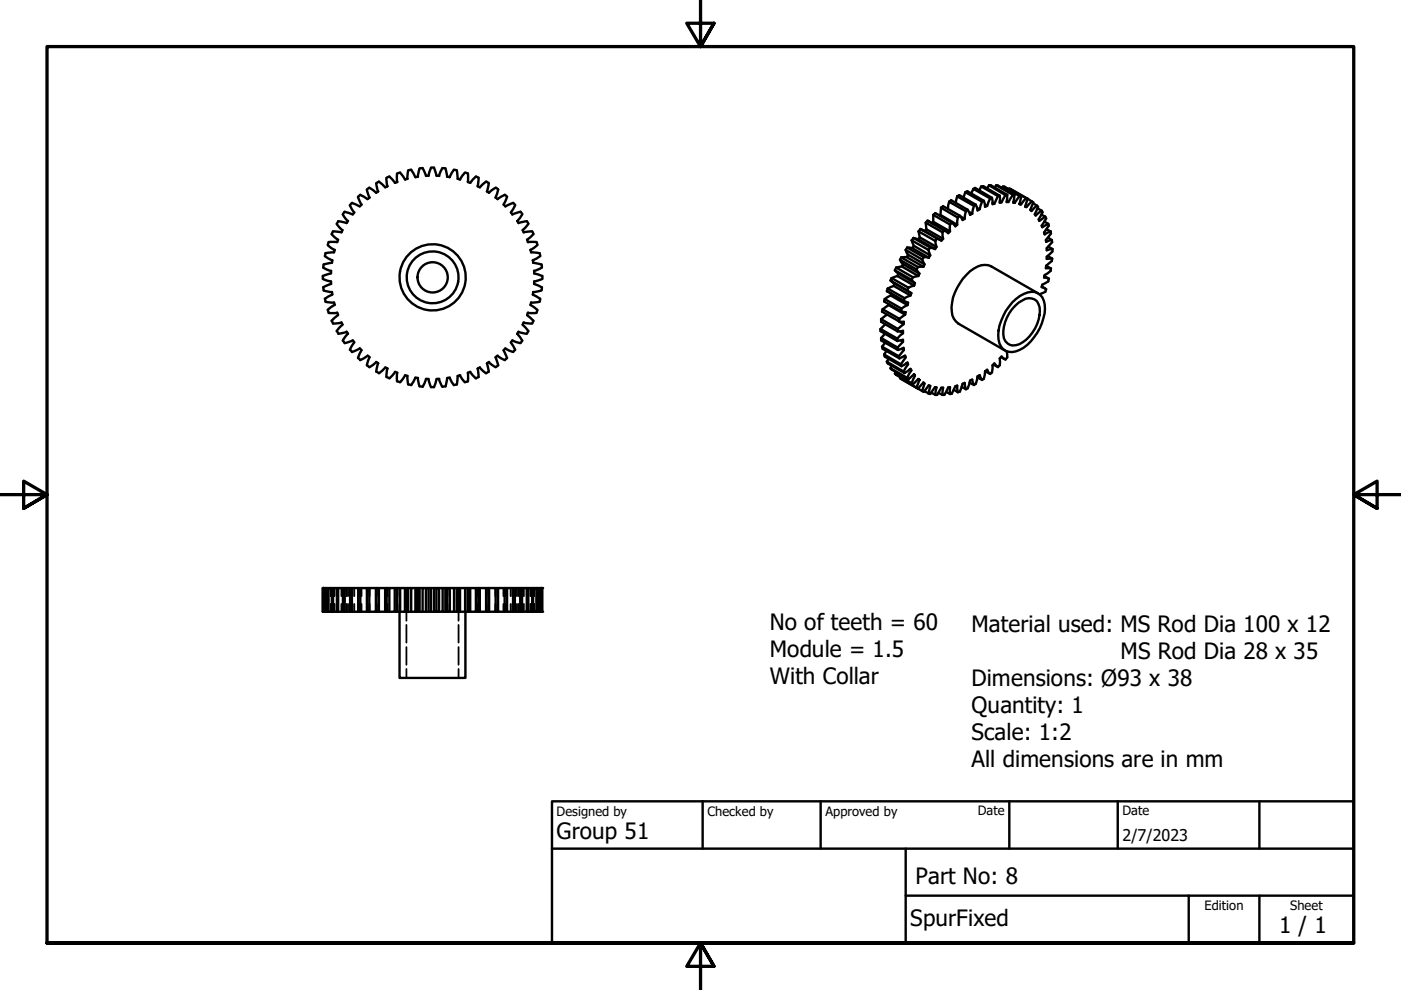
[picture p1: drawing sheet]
<svg xmlns="http://www.w3.org/2000/svg" width="297mm" height="210mm" viewBox="0 0 297 210" stroke-linecap="round" stroke-linejoin="round" font-family="sans-serif">
<!-- layer: Visible (ISO) -->
<g fill="none" stroke="#000" stroke-width=".51">
<path d="M78.3 39.8l-.5 .4M78.3 39.8l1.4 1.1 .5-.3M79.8 38.9l.3 1.7M80.3 38.5l1.4 1.2 .5-.2M80.4 38.5l-.6 .3M81.9 37.7l.2 1.8M82.5 37.4l-.5 .3M82.6 37.4l1.1 1.4 .6-.2M84.2 36.8v1.8M84.8 36.6l-.6 .2M84.8 36.6l.9 1.2a.49 .49 0 0 0 .7 .1M86.5 36.2l-.1 1.7"/>
<path d="M86.6 36.1l.6-.1 .9 1.6M88.6 37.5l-.5 .1M88.9 35.8l-.3 1.7M89.6 35.6l-.6 .1M89.6 35.6l.7 1.7h.6M91.4 35.6l-.6 1.7M91.4 35.5h.6M92 35.6l.6 1.7M92.6 37.3h.5M93.8 35.6l-.7 1.7M93.9 35.6l.6 .1M94.5 35.8l.3 1.7"/>
<path d="M94.8 37.5l.6 .1M96.2 36l-.9 1.6M96.3 36l.6 .1M96.9 36.2l.1 1.7M97 37.9l.6 .2M98.5 36.6l-1 1.5M98.6 36.6l.6 .2M99.2 36.8v1.8M100.9 37.4l-1.2 1.4-.5-.2M100.9 37.4l.6 .3M101.3 39.5l.5 .2M101.5 37.7l-.2 1.8"/>
<path d="M103 38.5l-1.3 1.2M103.1 38.5l.5 .3M103.6 38.9l-.4 1.7M105.1 39.8l-1.5 1.1M105.2 39.8l.5 .4M208 39.5h.5l3.5 2M209.3 40l.4-.7 3.5 2.1M209.7 39.3h.4l3.5 2M210.9 39.8l.3-.5 3.6 2M211.2 39.3h.4l3.5 2.1M212.4 39.8l.3-.3 3.5 2.1M212.7 39.5l3.8 2.1"/>
<path d="M214 40l3.9 2.1M68.4 59.2l1.8 .5M68.5 56.8l1.6 .7M68.6 56.1v.6M68.9 54.3l1.5 .9M69 53.7l-.1 .6M69.5 52l1.4 1M70.2 58l-1.4 .4a.55 .55 0 0 0-.3 .7M70.2 59.6v.6M70.2 57.4v.6M70.3 49.6l1.3 1.2M70.5 55.2l-.1 .5-1.8 .4"/>
<path d="M71 53l-.2 .5-1.8 .2M71.4 47.5l1.2 1.3M71.5 51.3h-1.8l-.2 .6M71.7 50.8l-.2 .5M72.4 49.3l-1.4-.2a.58 .58 0 0 0-.7 .5M72.6 48.8l-.2 .5M72.7 45.5l1 1.4M73.5 47.3l-1.4-.3a.58 .58 0 0 0-.7 .4M73.8 46.8l-.3 .5M74.2 43.5l.9 1.5M74.6 43l1.6 .8M74.6 43l-.4 .5"/>
<path d="M75.2 45l-.4 .5-1.7-.6-.4 .5M75.9 41.8l.7 1.6M75.9 41.7a.64 .64 0 0 1 1.1-.1l.9 .6M76.7 43.4l-.4 .4M77.8 40.2l.5 1.7M78.4 41.9l-.5 .3M103.2 40.6l.5 .3M105.1 41.9l.4 .3M105.6 40.2l-.5 1.7M106.8 43.4l.4 .4M107 41.3l-1.5 .9M107.1 41.3l.4 .4"/>
<path d="M107.5 41.8l-.7 1.6M108.3 45l.4 .5M108.8 43l-1.7 .8M108.8 43l.4 .5M109.2 43.5l-.9 1.5M109.7 46.8l.3 .5 1.7-.4M110.3 44.9l-1.7 .6M110.4 44.9l.3 .5M110.7 45.5l-1 1.4M110.8 48.8l.3 .5M111.7 46.9l.3 .5M112 47.5l-1.2 1.3"/>
<path d="M112.5 53l.1 .5M112.6 53.5l1.8 .2M112.8 49.1l-1.8 .2M112.9 49.1l.2 .5M113 55.2l.1 .5M113 55.7l1.8 .4M113.1 49.6l-1.4 1.2 .3 .5M113.2 58l1.7 .5M113.2 57.4l.1 .6M113.3 59.7l-.1 .5 1.7 .7M113.7 51.3h-1.8M113.8 51.3l.2 .6"/>
<path d="M113.9 52l-1.5 1M114.4 53.7l.2 .6M114.5 54.3l-1.5 .9M114.8 56.1l.1 .6M114.9 56.8l-1.7 .7M114.9 59.2l-1.7 .5M115 58.5v.6M189 59l3.6 2M189 59l-.2 .5M189.7 57.3l.8 .7M189.7 57.3l3.6 2M190 56.7l3.5 2.1"/>
<path d="M190 56.7l-.3 .6M190.2 58.5l-1.2 .5M190.5 58l3.5 2-.2 .6-3.6-2.1zM190.8 55.1l.7 .9M190.8 55.1l3.5 2M191.1 54.6l3.5 2M191.1 54.6l-.3 .5M191.2 56.5l-1.2 .2M191.5 56l3.4 2-.2 .5-3.5-2zM192 53l.5 1M192 53l3.5 2M192.2 54.5l-1.1 .1"/>
<path d="M192.3 52.5l1.1 .1M192.3 52.5l3.5 2M192.3 52.5l-.3 .5M192.5 54l3.5 2-.2 .6-3.6-2.1zM193.3 51l.4 1.1M193.3 59.3l.7 .7M193.3 51l3.5 2M193.5 58.8l-.2 .5M193.7 50.5l1 .3M193.7 50.5l3.5 2M193.7 50.5l-.4 .5M193.7 52.1l3.5 2-.3 .5-3.5-2z"/>
<path d="M194.3 57.1l.6 .9M194.6 56.6l-.3 .5M194.7 58.5l-1.2 .3M194.8 49.1l.2 1.2M194.8 49.1l3.5 2M195 50.3l3.6 2.1-.4 .4-3.5-2zM195.1 48.5l-.3 .6M195.5 55l.5 1M195.8 56.6h-1.2M195.8 54.5l1.1 .1M195.8 54.5l-.3 .5M196.1 49l.3-.4 3.6 2-.4 .4-.9-.4"/>
<path d="M196.3 47.2l.1 1.4M196.3 47.2l3.5 2M196.7 46.8l-.4 .4M196.8 53l.4 1.1M197.2 52.5l1 .3M197.2 52.5l-.4 .5M197.6 47.3l.3-.3 3.5 2.1-.4 .3-.8-.5M197.9 45.6v1.4M197.9 45.6l.4-.4 3.5 2M197.9 45.6l3.5 2M198.3 51.1l.3 1.3M198.7 50.6l-3.6-2.1 4.3 2.4"/>
<path d="M198.7 50.6l-.4 .5M199.3 45.8l.1-.2 3.5 2.1-.3 .3-.8-.8M199.5 44l-.1 1.6M199.5 44l.5-.3 3.5 2.1M199.5 44l3.6 2.1M199.8 49.2l.2 1.4M200.2 48.9l-3.5-2.1 3.7 2.1M200.2 48.9l-.4 .3M201.2 42.8l-.2 1.5M201.2 42.8l3.6 2M201.2 42.8l.5-.3 3.5 2M201.4 47.6v1.5"/>
<path d="M201.8 47.2l-.4 .4M202.9 41.6l-.3 1.4M202.9 41.6l.5-.2 3.5 2M202.9 41.6l3.6 2.1M203.1 46.1l-.2 1.6M203.5 45.8l.6 .8 .4-.2-1-.6M203.5 45.8l-.4 .3M204.3 41.9l.4-1.2 3.5 2.1M204.7 40.7l.4-.2 3.5 2.1M204.8 44.8l-.3 1.6M205.2 44.5l.5 1.1 .4-.3M205.2 44.5l-.4 .3"/>
<path d="M205.4 44.9l.7 .4M205.9 41l.5-1 3.5 2.1M206.4 40l.4-.2 3.5 2.1M206.5 43.7l-.4 1.6M206.9 43.4l.4 1.2 .4-.2-.6-.3M206.9 43.4l-.4 .3M207.6 40.4l.4-.9 3.6 2.1M208.2 42.8l-.5 1.6M208.6 42.6l.3 1.3 .4-.2-.4-.3M208.6 42.6l-.4 .2M209.9 42.1l-.6 1.6M210.3 41.9l.1 1.4 .4-.1-.4-.2"/>
<path d="M210.3 41.9l-.4 .2M211.6 41.6l-.8 1.6M212 41.5v1.5l.3-.1-.3-.2M212 41.5l-.4 .1M213.2 41.4l-.9 1.5M213.6 41.3l-.2 1.5h.4l-.3-.2M213.6 41.3l-.4 .1M213.9 40.1l.1-.1 3.6 2M214.8 41.3l-1 1.5M214.8 41.3l.3 .1M215.1 41.4l-.3 1.6h.3l-.2-.2M216.2 41.6l-1.1 1.4"/>
<path d="M216.2 41.6h.3M216.5 41.6l-.3 1.7h.3l-.3-.1M217.6 42l-1.1 1.3M217.6 42l.3 .1M217.9 42.1l-.5 1.7 .2 .1 1.2-1.2M217.9 42.1l.9 .6M218.8 42.7l.3 .2-.7 1.6 .3 .2 1.1-1.1M219 43.1l.8 .5M219.8 43.6l.3 .3-.7 1.5 .2 .3 1.3-1M220 44.2l.9 .5M220.8 45.5l.8 .4M220.9 44.7l.1 .3-.8 1.5 .1 .3 1.3-.9"/>
<path d="M221.4 58.5l1 .6M221.4 47l.8 .5M221.6 45.9l.2 .4-.9 1.6 .1 .3 1.2-.7M221.8 56.4l-.1 .5h1.1M221.8 56.4l1 .5M221.9 48.6l.9 .5M222.1 54.3l1 .5M222.2 50.4l.8 .5M222.2 47.5l.2 .4-1 1.4 .1 .4 1.3-.6M222.2 52.3l.9 .5M222.4 59.1l-.2 .6-1.2 .7-.1 .5 .9 .4-.2 .6-1.2 .5M222.8 49.1v.4l-1.1 1.4 .1 .4 1.2-.4"/>
<path d="M222.8 56.9v.5l-1.3 .9-.1 .5 1 .3M223 50.9l.1 .4-1.2 1.3v.5l1.2-.3M223.1 54.8l-.1 .5-1.2 1.1M223.1 52.8v.5l-1.2 1.2v.4l1.2-.1M68.6 60.9v.6M68.6 61.6l1.8 .4M68.9 63.3l.1 .6M69 64l1.8 .2M69.5 65.7l.2 .6M70.1 60.2l-1.6 .7M70.3 68l.3 .5M70.4 61.9l.1 .6"/>
<path d="M70.4 62.5l-1.5 .9M70.8 64.1l.2 .6M70.9 64.6l-1.4 1.1M71.5 66.3l-1.8 .1M71.5 66.3l.2 .5M71.6 66.8l-1.3 1.2M72.4 68.4l-1.8 .2M72.4 68.3l.2 .5M72.6 68.9l-1.2 1.3 .3 .5M72.7 72.2l.4 .5M73.5 70.4l-1.8 .4M73.5 70.3l.3 .5"/>
<path d="M73.7 70.8l-1 1.4M74.2 74.1l.4 .5M74.8 72.2l-1.7 .6M74.8 72.2l.4 .4M75.1 72.6l-.9 1.6M76.2 73.9l-1.6 .7M76.3 73.8l.4 .4M76.6 74.3l-.7 1.6 .5 .4M77.8 77.5l.5 .3M77.9 75.5l-1.5 .9M77.9 75.4l.5 .3M78.3 75.7l-.5 1.7"/>
<path d="M79.7 76.7l.5 .3M79.8 76.8l-1.5 1.1M79.8 78.8l.6 .3M80.1 77.1l-.3 1.7M81.7 78l-1.4 1.2M81.7 77.9l.5 .2M82 79.9l.5 .3M82.1 78.1l-.2 1.8M83.7 78.8l.6 .2M83.8 78.9l-1.2 1.3M84.2 79.1v1.8M85.9 79.6l.5 .1"/>
<path d="M85.9 79.6l-1.1 1.4M86.4 79.7l.1 1.8M97.5 79.6l1 1.4M97.6 79.6l-.6 .1-.1 1.5a.57 .57 0 0 1-.6 .4M99.2 79.1v1.8l-.6 .1M99.7 78.9l1.2 1.3M99.7 78.8l-.5 .2M101.3 78.1l.2 1.5a.58 .58 0 0 1-.6 .6M101.7 78l1.3 1.2M101.8 77.9l-.5 .2M103.2 77.1l.4 1.4a.58 .58 0 0 1-.5 .6M103.6 76.8l1.5 1.1"/>
<path d="M103.7 76.7l-.5 .3M105.5 75.5l1.5 .9M105.5 75.4l-.4 .3 .5 1.7-.4 .4M106.8 74.3l.7 1.6M107.1 73.9l1.7 .7M107.2 73.8l-.4 .4M107.5 75.9l-.4 .4M108.3 72.6l.8 1.2a.56 .56 0 0 1-.3 .8M108.6 72.2l1.7 .6M108.7 72.2l-.4 .4M109.9 70.4l1.8 .4M110 70.3l-.4 .5 1.1 1.4"/>
<path d="M110.7 72.2l-.3 .5M110.8 68.9l1.2 1.3M111 68.4l1.8 .2M111.1 68.3l-.3 .5M111.8 66.8l1.3 1.2-.2 .6M111.9 66.3l1.8 .1M112 66.3l-.3 .5M112 70.2l-.3 .5M112.4 64.6l1.5 1.1M112.6 64.1l-.1 .6M113 62.5l1.5 .9-.1 .5M113.1 61.9l-.1 .6"/>
<path d="M114 65.7l-.2 .6M114.4 64l-1.8 .2M114.8 61.6l-1.8 .4M114.9 60.9l-.1 .6M186.7 69.8l3.5 2M186.7 69.8v.4l3.5 2.1M186.8 67.7l3.6 2.1M186.8 67.7v.5l3.5 2.1M186.8 71.7v.5l3.6 2M187 73.5l.1 .4 3.6 2.1M187.1 65.6l3.6 2M187.1 65.6l-.1 .5 3.6 2"/>
<path d="M187.5 75.2l.1 .4 3.5 2M187.6 63.4l3.5 2M187.6 63.4l-.1 .5 3.5 2M187.6 70.8l-.8 .9 3.5 2M187.7 68.7l-1 1.1M187.7 72.6l-.7 .9 3.6 2M188 74.4l-.5 .8 3.5 2.1M188 66.7l-1.2 1M188 76.7l.2 .4 3.6 2M188.2 61.2l3.6 2M188.2 61.2l-.2 .5M188.4 64.5v.2l3.5 2"/>
<path d="M188.4 64.7l-1.3 .9M188.4 76l-.4 .7 3.6 2.1M188.8 78.1l3.8 2.3M188.8 62.6l-1.2 .8M189 62.3l-.2 .3 3.6 2.1M189 77.6l-.2 .5 3.5 2M189.5 60.6l-1.3 .6M189.7 60.1l-.2 .5 3.5 2M189.7 79.2l3.8 2.3M189.9 78.8l-.2 .4 3.6 2.1M190.2 71.8v.5M190.3 70.3l1.2-.2v.5l-.7-.3"/>
<path d="M190.3 73.7l.1 .5M190.4 69.8l-.1 .5M190.6 68.1l1 .1v.5l-1-.5M190.6 75.5l.1 .5M190.7 67.6l-.1 .5M190.9 80l-.1 .2 3.5 2M190.9 72.2l.6 .3v-.5l-1.3 .3M191 65.9l1 .3-.1 .5M191 77.3l.1 .3M191.1 65.4l-.1 .5M191.2 73.9l.4 .3v-.4l-1.2 .4M191.5 70.6l-1.3 1.2"/>
<path d="M191.5 72.5l-1.2 1.2M191.6 63.8l.9 .4-.1 .5M191.6 63.8l-3.6-2.1 3.8 2.2M191.6 68.7l-1.2 1.1M191.6 78.8l.2 .3M191.6 74.2l-1 1.3M191.6 75.5l.4 .3-.1-.4-1.2 .6M191.8 63.2l-.2 .6M191.9 66.7l-1.2 .9M192 75.8l-1 1.5M192.2 77l.3 .3-.1-.4-1.3 .7M192.3 61.6l.9 .5-.2 .5"/>
<path d="M192.3 61.6l-3.5-2.1 4.2 2.5M192.4 64.7l-1.3 .7M192.5 77.3l-.9 1.5M192.6 61l-.3 .6M192.8 78.3l.4 .2-.2-.3-1.2 .9M193 62.6l-1.2 .6M193.2 78.5l-.9 1.6M193.7 79.5l.3 .2-.2-.4-1.2 1.1M193.8 60.6l-1.2 .4M194 79.7l-.7 1.6M208.9 78.7l.4-.3 .6 .9M208.9 78.7l-.3 1.6-.4 .3"/>
<path d="M208.9 78.7l1 .6M210.6 77.3l1 .5M211.6 77.8l-.8-.7-.4 .3-.1 1.6-.4 .3M212.3 75.7l.7 .4M213.4 74.5l.2 1.3-.4 .4-.9-.6-.3 .4v1.4l-.4 .4M214.6 64.1a6.1 6.1 0 0 1 4.7-2.2 3.1 3.1 0 0 1 2.3 3.5 10.9 10.9 0 0 1-5.4 8.8 2.83 2.83 0 0 1-4.5-2.2 10.7 10.7 0 0 1 2.9-7.9zM215.3 64.8a5.8 5.8 0 0 1 2.8-1.6 2.26 2.26 0 0 1 2.4 2.7 8.4 8.4 0 0 1-4.4 7.1 2.25 2.25 0 0 1-3.4-2 8.3 8.3 0 0 1 2.6-6.2zM220.1 62.2l-9.9-5.7a4.1 4.1 0 0 0-4.5 1 11 11 0 0 0-3.9 8.6 3.2 3.2 0 0 0 1.4 2.5l9.9 5.7M220.9 60.7l.7 .5M84.2 80.8l.6 .2M86.6 81.5l.6 .1M88.1 80.1l-.9 1.6"/>
<path d="M88.1 80.1h.5M88.6 80.2l.3 1.7M89 81.9l.6 .1M90.3 80.3h.6M90.3 80.4l-.7 1.6M90.8 80.4l.6 1.7M91.4 82.1h.6M93.1 80.4l.7 1.6M93.1 80.3h-.5l-.6 1.8M95.3 80.1l.9 1.6M95.4 80.1h-.6l-.3 1.5a.56 .56 0 0 1-.6 .4M190.8 80.2l4.7 2.7"/>
<path d="M192.3 80.1l.3 .3M193.3 81.3l.2 .2M194.7 80.4l-1.2 1.1M194.9 80.6l-.2-.2 .2 .2M194.9 80.6l-.6 1.6M195.5 82.9l.3 .2 1.1-1.4 .3 .1-.4 1.6M195.8 81.1l.2 .2-.5 1.6M195.8 81.1l-1.2 1.3-.3-.2M195.8 81.1l.1 .1M196 82.9l.8 .5M196.8 83.4l.4 .1 1-1.4h.4l-.3 1.6M197.4 83.2l.9 .5"/>
<path d="M198.3 83.7h.4l.9-1.5h.4l-.2 1.5M198.9 83.3l.9 .4M200.6 83.1l.8 .4M201.4 83.5v-1.4h-.4l-.8 1.6h-.4M202.2 82.6l.9 .6M203.1 83.2l-.2-1.4-.3 .1-.8 1.6h-.4M203.9 82l.9 .5M204.8 82.5l-.3-1.3-.4 .2-.6 1.6-.4 .2M205.5 81.1l1 .5M206.5 81.6l-.4-1.1-.4 .2-.5 1.6-.4 .2M207.3 80l.9 .6M208.2 80.6l-.5-1.1-.4 .3-.4 1.6-.4 .2"/>
<path d="M68.5 129.7v-5v5M68.5 129.7h9.8M68.5 124.7v5M68.5 124.7h.1M68.6 129.7v-5h.3v5M68.9 124.7h.1M69 129.7v-5h.5v5M69.5 124.7h.2M69.7 129.7v-5h.7v5M70.4 124.7h.2M70.6 129.7v-5h.8v5M71.4 124.7h.3"/>
<path d="M71.7 129.7v-5h1v5M72.7 124.7h.4M73.1 129.7v-5h1.1v5M74.2 124.7h.4M74.6 129.7v-5h1.3v5M75.9 124.7h.5M76.4 129.7v-5h1.4v5M77.8 124.7h.5M79.7 124.7h-1.4v5M79.7 129.7h.6M79.8 124.7h-.1v5h-1.4M79.8 124.7v5"/>
<path d="M79.8 124.7h.5M81.7 124.7h-1.4v5M81.7 129.7h.8M82 124.7h-.3v5h-1.4M82 124.7v5M82 124.7h.5M83.7 124.7h-1.2v5M83.7 129.7h1.1M84.2 124.7h-.5v5h-1.2M84.2 124.7v5zM84.2 124.7h.6M84.7 129.7v14h14v-14"/>
<path d="M84.8 129.7h1.1v-5h.5v5h-.5M85.9 124.7h-1.1v5M86.4 124.7h.2v5h-.2M86.6 129.7h.6M86.6 124.7h.6M87.2 129.7h.9v-5h.5v5h-.5M88.1 124.7h-.9v5M88.6 124.7h.4v5h-.4M89 129.7h.6M89 124.7h.6M90.3 129.7v-5h.6v5M90.3 124.7h-.7v5"/>
<path d="M90.9 124.7h1.1M91.4 124.7v5h-1.8M91.4 129.7h.6M92 129.7h.5v-5h.6v5h-.6M92.5 124.7h-.5v5M93.1 124.7h.8v5h-.8M93.9 129.7h.5M93.9 124.7h.5M94.4 129.7h.4v-5h.6v5h-.6M94.8 124.7h-.4v5M95.4 124.7h.9v5h-.9M96.3 129.7h.5"/>
<path d="M96.3 124.7h.5M96.8 129.7h.2v-5h.5v5h-.5M97 124.7h-.2v5M97.5 124.7h1.1v5h-1.1M98.6 124.7h.6M99.2 124.7h.5v5h-.5zM99.2 124.7v5h-.6M99.7 124.7h1.2v5h-1.2M100.9 129.7h.5M100.9 124.7h.5M101.4 124.7h.3v5h-.3zM101.7 124.7h1.4v5h-1.4"/>
<path d="M103.1 129.7h.5M103.1 124.7h.5M103.6 124.7h.1v5h-.1zM103.7 124.7h1.4v5h-1.4M105.1 129.7h.5M105.1 124.7h.5M105.6 124.7h1.4v5h-1.4zM107 129.7h.5M107 124.7h.5M107.5 124.7h1.3v5h-1.3zM108.8 129.7h.4M108.8 124.7h.4"/>
<path d="M109.2 124.7h1.1v5h-1.1zM110.3 129.7h.4M110.3 124.7h.4M110.7 124.7h1v5h-1zM111.7 129.7h.3M111.7 124.7h.3M112 124.7h.8v5h-.8zM112.8 129.7h.2M112.8 124.7h.2M113 124.7h.7v5h-.7zM113.7 129.7h.2M113.7 124.7h.2"/>
<path d="M113.9 124.7h.5v5h-.5zM114.4 129.7h.1M114.4 124.7h.1M114.5 124.7h.3v5h-.3zM114.8 129.7h.1M114.8 124.7h.1M114.9 124.7v5zM114.9 124.7v5"/>
<circle cx="91.7" cy="58.8" r="5.5"/>
<circle cx="91.7" cy="58.8" r="3.2"/>
<circle cx="91.7" cy="58.8" r="7"/>
</g>
<!-- layer: Hidden (ISO) -->
<g fill="none" stroke="#000" stroke-width=".38">
<path d="M70.2 124.7v1.7M70.2 128.1v1.6M70.4 124.7v1.7M70.4 128.1v1.6M70.8 124.7v1.7M70.8 128.1v1.6M70.9 124.7v1.7M70.9 128.1v1.6M71.5 124.7v1.7M71.5 128.1v1.6M71.7 124.7v1.7M71.7 128.1v1.6"/>
<path d="M72.4 124.7v1.7M72.4 128.1v1.6M72.6 124.7v1.7M72.6 128.1v1.6M73.5 124.7v1.7M73.5 128.1v1.6M73.8 124.7v1.7M73.8 128.1v1.6M74.7 124.7v1.7M74.7 128.1v1.6M75.1 124.7v1.7M75.1 128.1v1.6"/>
<path d="M76.3 124.7v1.7M76.3 128.1v1.6M76.6 124.7v1.7M76.6 128.1v1.6M77.9 124.7v1.7M77.9 128.1v1.6M78.4 124.7v1.7M78.4 128.1v1.6M80.2 124.7v1.7M80.2 128.1v1.6M82.2 124.7v1.7M82.2 128.1v1.6"/>
<path d="M84.3 124.7v1.7M84.3 128.1v1.6M86.2 129.7v1.9M86.2 132.5v3.7M86.2 137.2v3.7M88.5 124.7v1.7M88.5 128.1v1.6M94.9 124.7v1.7M94.9 128.1v1.6M97.2 129.7v1.9M97.2 132.5v3.7M97.2 137.2v3.7"/>
<path d="M99.2 124.7v1.7M99.2 128.1v1.6M101.2 124.7v1.7M101.2 128.1v1.6M103.2 124.7v1.7M103.2 128.1v1.6M105 124.7v1.7M105 128.1v1.6M105.5 124.7v1.7M105.5 128.1v1.6M106.7 124.7v1.7M106.7 128.1v1.6"/>
<path d="M107.1 124.7v1.7M107.1 128.1v1.6M108.3 124.7v1.7M108.3 128.1v1.6M108.6 124.7v1.7M108.6 128.1v1.6M109.6 124.7v1.7M109.6 128.1v1.6M109.9 124.7v1.7M109.9 128.1v1.6M110.8 124.7v1.7M110.8 128.1v1.6"/>
<path d="M111.1 124.7v1.7M111.1 128.1v1.6M111.7 124.7v1.7M111.7 128.1v1.6M112 124.7v1.7M112 128.1v1.6M112.5 124.7v1.7M112.5 128.1v1.6M112.6 124.7v1.7M112.6 128.1v1.6M113 124.7v1.7M113 128.1v1.6"/>
<path d="M113.2 124.7v1.7M113.2 128.1v1.6M86.2 141.8v1.9M97.2 141.8v1.9"/>
</g>
<!-- layer: Visible (ISO) -->
<g fill="#000">
<circle cx="68.5" cy="129.7" r=".25"/>
<circle cx="68.5" cy="124.7" r=".25"/>
<circle cx="114.9" cy="124.7" r=".25"/>
<circle cx="114.9" cy="129.7" r=".25"/>
</g>
<!-- layer: Border (ISO) -->
<path d="M148.5 -.1v10l-2.9-5h5.8l-2.9 5 2.9-5M0 104.9h10l-5-2.9v5.8l5-2.9-5 2.9M297 104.9h-10l5-2.9v5.8l-5-2.9 5 2.9M10 199.9v-190h277v190h-277h277M151.4 204.9l-2.9-5 2.9 5h-5.8l2.9-5v10" fill="none" stroke="#000" stroke-width=".7"/>
<!-- layer: Title (ISO) -->
<path d="M117 169.9h170v30h-170zM117 179.9h170M149 169.9v10M174 169.9v10M192 179.9v20M214 169.9v10M237 169.9v10M267 169.9v10M192 189.9h95M252 189.9v10M267 189.9v10" fill="none" stroke="#000" stroke-width=".51"/>
<g font-size="4.8">
<text x="163.2" y="133.5">No of teeth = 60</text>
<text x="206" y="133.9">Material used: MS Rod Dia 100 x 12</text>
<text x="163.2" y="139.3">Module = 1.5</text>
<text x="237.6" y="139.7">MS Rod Dia 28 x 35</text>
<text x="163.2" y="145.1">With Collar</text>
<text x="206" y="145.4">Dimensions: Ø93 x 38</text>
<text x="206" y="151.2">Quantity: 1</text>
<text x="206" y="156.9">Scale: 1:2</text>
<text x="206" y="162.7">All dimensions are in mm</text>
<text x="118" y="178">Group 51</text>
<text x="194.1" y="187.4">Part No: 8</text>
<text x="193" y="196.3">SpurFixed</text>
<text x="271.2" y="197.8">1 / 1</text>
</g>
<text font-size="3.4" x="238" y="178.3">2/7/2023</text>
<g font-size="2.7">
<text x="118" y="173">Designed by</text>
<text x="150" y="173">Checked by</text>
<text x="175" y="173">Approved by</text>
<text x="207.3" y="172.9">Date</text>
<text x="238" y="172.9">Date</text>
<text x="255.4" y="193">Edition</text>
<text x="273.6" y="193">Sheet</text>
</g>
</svg>
